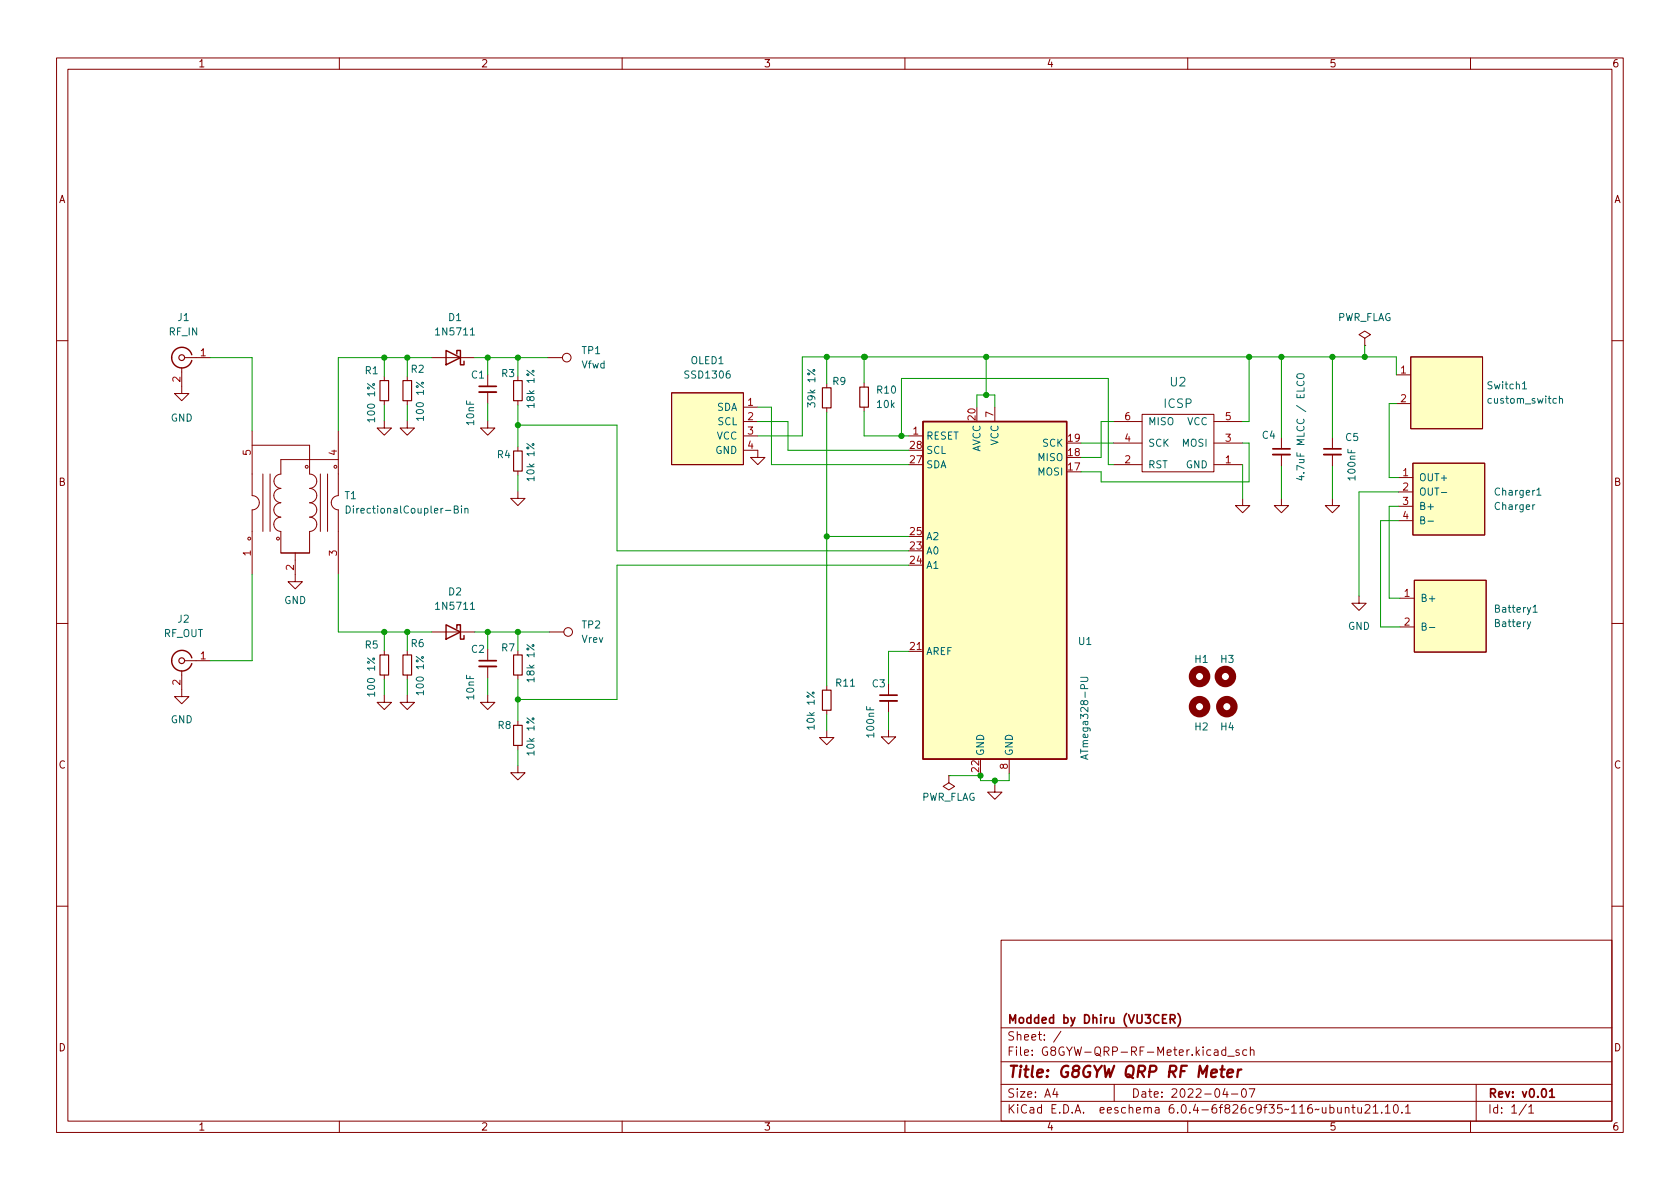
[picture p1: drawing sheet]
<svg xmlns="http://www.w3.org/2000/svg" width="297mm" height="210mm" viewBox="0 0 297 210" stroke-linecap="round" stroke-linejoin="round" font-family="sans-serif">
<g fill="none" stroke="#840000" stroke-width=".18">
<path d="M10 10.2h277v190.1h-277zM12 12.2h273v186.1h-273zM60 10.2v2M110 10.2v2M160 10.2v2M210 10.2v2M260 10.2v2M241.3 59.8l1-.6-1-.7-1 .7 1 .6v1.3M10 60.2h2M32.1 65v4.6h1.3l-1.3 1.3-1.2-1.3h1.2M32.6 63.2h4.6M44.6 76.2v11.4"/>
<path d="M44.6 78.7h10.1v5.1M59.8 76.2v11.4M67.9 74.4v1.3h1.3l-1.3 1.3-1.2-1.3h1.2M67.9 66.5v.8M67.9 70.9v.7M72 74.4v1.3h1.3l-1.3 1.3-1.3-1.3h1.3M72 66.5v.8M72 70.9v.7M76.3 63.2h7.6M86.2 74.4v1.3h1.3l-1.3 1.3-1.2-1.3h1.2M86.2 66.3v2M86.2 69.3v2.1"/>
<path d="M91.6 66.5v.8M91.6 70.9v.7M91.6 79v.8M96.9 63.2h2.5M118.7 69.5h12.7v12.7h-12.7zM131.4 79.6h2.6v1.3h1.3l-1.3 1.3-1.3-1.3h1.3M131.4 74.5h2.6M131.4 72h2.6M131.4 77.1h2.6M146.2 67.8v.8M146.2 72.1v.8M152.8 67.7v.7"/>
<path d="M152.8 72v.8M160.7 77.1h2.5M175.9 72v2.5M196.8 78.4h5.1M196.8 74.5h5.1M201.9 73.3h12.7v10.1h-12.7zM214.6 78.4h5.1M214.6 74.5h5.1M226.6 77.3v2.1M235.6 77.3v2.1M241.3 61.1h.1M246.9 66.3h2.5"/>
<path d="M246.9 71.4h2.5M249.4 63.1h12.7v12.7h-12.7zM285 60.2h2M44.6 87.6a1.26 1.26 0 0 1 1.2 1.3 1.26 1.26 0 0 1-1.2 1.3v11.4M46.5 83.8v10.2M47.8 83.8v10.2M49.7 88.9a1.27 1.27 0 0 0-1.3 1.3 1.27 1.27 0 0 0 1.3 1.3 1.26 1.26 0 0 0-1.3 1.2 1.26 1.26 0 0 0 1.3 1.3v3.8h5v-3.8a1.26 1.26 0 0 0 1.3-1.3 1.26 1.26 0 0 0-1.3-1.2 1.27 1.27 0 0 0 1.3-1.3 1.27 1.27 0 0 0-1.3-1.3M49.7 86.4a1.26 1.26 0 0 0-1.3 1.2 1.26 1.26 0 0 0 1.3 1.3M49.7 97.8h5M49.7 83.8a1.26 1.26 0 0 0-1.3 1.3 1.26 1.26 0 0 0 1.3 1.3M52.2 97.8v5.1h1.3l-1.3 1.2-1.3-1.2h1.3M54.7 83.8a1.27 1.27 0 0 1 1.3 1.3 1.27 1.27 0 0 1-1.3 1.3 1.26 1.26 0 0 1 1.3 1.2 1.26 1.26 0 0 1-1.3 1.3"/>
<path d="M56.6 83.8v10.2M57.9 83.8v10.2M59.8 87.6a1.26 1.26 0 0 0-1.2 1.3 1.26 1.26 0 0 0 1.2 1.3v11.4M59.8 81.3h-10.1v2.5M91.6 86.9v1.2h1.2l-1.2 1.3-1.3-1.3h1.3M91.6 83.3v.8M196.8 82.2h5.1M214.6 82.2h5.1M219.7 88.1v1.3h1.3l-1.3 1.3-1.3-1.3h1.3M226.6 88.1v1.3h1.2l-1.2 1.3-1.3-1.3h1.3M226.6 80.4v2M235.6 88.1v1.3h1.3l-1.3 1.3-1.3-1.3h1.3"/>
<path d="M235.6 80.4v2M247.3 84.4h2.5M247.3 87h2.5M247.3 89.5h2.5M247.3 92.1h2.5M249.8 81.9h12.7v12.7h-12.7zM10 110.2h2M32.1 118.6v4.6h1.3l-1.3 1.3-1.2-1.3h1.2M32.6 116.8h4.6M67.9 115.1v.7M67.9 119.4v.7M72 115.1v.7"/>
<path d="M72 119.4v.7M76.3 111.8h7.6M86.2 114.8v2M86.2 117.9v2M91.6 115.1v.7M91.6 119.4v.7M97.2 111.8h2.5M160.7 115.2h2.5M240.3 105.4v1.3h1.3l-1.3 1.2-1.3-1.2h1.3M247.5 105.8h2.6M247.5 110.9h2.6M250.1 102.6h12.7v12.7h-12.7z"/>
<path d="M285 110.2h2M67.9 122.9v1.3h1.3l-1.3 1.3-1.2-1.3h1.2M72 122.9v1.3h1.3l-1.3 1.3-1.3-1.3h1.3M86.2 122.9v1.3h1.3l-1.3 1.3-1.2-1.3h1.2M91.6 135.4v1.2h1.2l-1.2 1.3-1.3-1.3h1.3M91.6 127.5v.8M91.6 131.8v.8M146.2 129.2v1.2h1.2l-1.2 1.3-1.3-1.3h1.3M146.2 121.3v.7M146.2 125.6v.8M157.1 129v1.3h1.3l-1.3 1.3-1.3-1.3h1.3M157.1 120.9v2"/>
<path d="M157.1 123.9v2.1M167.8 137.2v1.2l1 .7-1 .6-1-.6 1-.7M167.8 137.2h.1M175.9 138.8v1.3h1.3l-1.3 1.2-1.3-1.2h1.3M178.4 134.2v2.6M10 160.2h2M177 166.3h108v32h-108zM285 160.2h2M60 198.3v2M110 198.3v2M160 198.3v2M177 194.8h108"/>
<path d="M177 191.8h108M177 187.8h108M177 181.8h108M186.5 192.5l-.4 1h1M186.9 193v1M187.6 182.4l-1.3 1.9M197 191.8v3M210 198.3v2M216.6 192.5l-.4 1h.9M216.7 185.7l-.4-.1-.3 .3v.4l.1 .3h.6M216.7 185.1v1.5M216.9 193v1"/>
<path d="M217.1 186.8h1.1M217.7 193.5h1.2M219.1 185.7l-.4-.1-.2 .2 .1 .3 .5 .1v.4h-.6M219.7 192.6l.2-.1a.81 .81 0 0 1 .5 .7 .81 .81 0 0 1-.3 .8h-.1a.81 .81 0 0 1-.6-.6 .81 .81 0 0 1 .3-.8zM220.4 185.7l-.4-.1-.3 .3v.4l.2 .3h.5M220.9 192.5h1l-.7 1.5M221.1 185.8l.2-.2 .3 .1 .1 .9M221.1 185.1v1.5M236.5 195.8l.1 1h.3l.2-.1M237.1 195.8v1M237.9 196l.2-.2 .3 .1 .1 .9M237.9 195.8v1"/>
<path d="M239 195.8h.6M239.2 195.3v1.3l.4 .2M240.1 195.8v1h.4l.2-.1M240.7 195.8v1M241.4 195.5l.5-.2 .2 .2 .1 .3-.9 1h.9M242.8 195.8l.4-.5v1.5M242.8 196.8h.8M244.3 196.7v.1M244.9 195.8l.5-.5v1.5M244.9 196.8h.9M246.6 195.4l.1-.1a.81 .81 0 0 1 .6 .7 .81 .81 0 0 1-.3 .8h-.1a.81 .81 0 0 1-.6-.6 .81 .81 0 0 1 .3-.8zM247.9 196.7v.1"/>
<path d="M248.5 195.8l.4-.5v1.5M248.5 196.8h.9M260 198.3v2M261 191.8v6.5M269.9 195.3l-1.3 1.9M270.3 195.8l.4-.5v1.5M270.3 196.8h.9"/>
<circle cx="100.2" cy="63.2" r=".76"/>
<circle cx="44.1" cy="95.2" r=".25"/>
<circle cx="49.1" cy="95.2" r=".25"/>
<circle cx="54.2" cy="82.5" r=".25"/>
<circle cx="59.3" cy="82.5" r=".25"/>
<circle cx="100.5" cy="111.8" r=".76"/>
</g>
<path d="M84.7 68.3h3.1M225 79.4h3.1M234.1 79.4h3M84.7 116.8h3.1M155.6 122.9h3M206.3 179.4h-.7v1.5h.7M208.3 179.2a1.72 1.72 0 0 1 0 2.3M206.9 180.2l.7-.1 .2-.2-.1-.3-.2-.2h-.6v1.5M207.3 180.2l.5 .7M274 193l.4-.5v1.5M274 194h.8" fill="none" stroke="#840000" stroke-width=".3"/>
<path d="M217 189.8l1-.2v-.4l-.2-.1-.6 .1-.2 1 .2 .3 .6-.1M218.9 189.1l-.1 1.4M219.5 189.1l-.4 .1-.2 .3" fill="none" stroke="#840000" stroke-width=".4"/>
<path d="M84.7 69.3h3.1M225 80.4h3.1M234.1 80.4h3M84.7 117.9h3.1M155.6 123.9h3" fill="none" stroke="#840000" stroke-width=".33"/>
<g fill="none" stroke="#006464" stroke-width=".18">
<path d="M83.2 59.2h.7M229.4 66.3a.81 .81 0 0 1 1.2 .1 .43 .43 0 0 1-.5 .5h-.4a.42 .42 0 0 1-.4-.2 .42 .42 0 0 1 .1-.4zM269.2 68.8h.7M275.7 70.6l.2-.1h.3l.1 .8M275.7 70v1.3M61.2 89.5a.64 .64 0 0 1 .7 .6 .64 .64 0 0 1-.7 .6zM80.3 90.1l.6-.1 .1-.2-.1-.2-.6-.1v1.2h.5l.2-.1 .1-.3-.4-.2M81.6 89.5v.1M81.6 89.9v.8M82.2 90l.2-.1 .3 .1v.7M82.2 89.9v.8M230.1 84.1v.8l-.9-.3"/>
<path d="M251.2 92l.5-.1 .2-.2-.1-.2-.6-.1v1.2h.5l.2-.1v-.3l-.3-.2M252.5 92.2h.9M254.8 87.1h1M271.7 87.6h.8M83.2 107.8h.7M191.1 119.8h1l.2 .2v.3l-.2 .2h-1M251.5 110.8l.5-.1 .1-.2v-.2l-.6-.1v1.2h.4l.2-.1 .1-.3-.3-.2M252.7 111h1M270.6 110l-.4 1.1-.2 .1M271.1 107.4l.3-.4v1.3M271.1 108.3h.7M192 133.6v.6"/>
<path d="M192.3 133.4l-1.2 .5 1.2 .4"/>
</g>
<g fill="#ffffc2" stroke="#ffffc2" stroke-width=".18">
<path d="M250.1 102.6h12.7v12.7h-12.7z"/>
<path d="M249.8 81.9h12.7v12.7h-12.7z"/>
<path d="M249.4 63.1h12.7v12.7h-12.7z"/>
<path d="M118.7 69.5h12.7v12.7h-12.7z"/>
<path d="M163.2 74.5h25.4v59.7h-25.4z"/>
</g>
<g fill="none" stroke="#840000" stroke-width="1.3">
<circle cx="212.1" cy="119.6" r="1.27"/>
<circle cx="216.7" cy="119.6" r="1.27"/>
<circle cx="212.1" cy="125" r="1.27"/>
<circle cx="216.9" cy="125" r="1.27"/>
</g>
<g fill="none" stroke="#840000" stroke-width=".2">
<path d="M67.2 67.3h1.5v3.6h-1.5zM71.2 67.3h1.6v3.6h-1.6zM90.8 67.3h1.5v3.6h-1.5zM90.8 79.8h1.5v3.5h-1.5zM145.4 68.6h1.5v3.5h-1.5zM152 68.4h1.5v3.6h-1.5zM67.2 115.8h1.5v3.6h-1.5zM71.2 115.8h1.6v3.6h-1.6zM90.8 115.8h1.5v3.6h-1.5zM90.8 128.3h1.5v3.5h-1.5zM145.4 122h1.5v3.6h-1.5z"/>
<circle cx="32.1" cy="63.2" r=".51"/>
<circle cx="32.1" cy="116.8" r=".51"/>
</g>
<path d="M33.9 62.7a1.81 1.81 0 0 0-2.8-.9 1.81 1.81 0 0 0 0 2.9 1.81 1.81 0 0 0 2.8-1M78.9 62l2.5 1.2-2.5 1.3zM80.8 62.6v-.6h.6v2.5h.6v-.6M163.2 74.5h25.4v59.7h-25.4zM33.9 116.3a1.81 1.81 0 0 0-2.8-.9 1.81 1.81 0 0 0 0 2.9 1.81 1.81 0 0 0 2.8-1M78.9 110.5l2.5 1.3-2.5 1.2zM80.8 111.1v-.6h.6v2.5h.6v-.6" fill="none" stroke="#840000" stroke-width=".25"/>
<g fill="none" stroke="#009600" stroke-width=".18">
<path d="M37.2 63.2h7.4v13M67.9 63.2v3.3M67.9 71.6v2.8M72 63.2v3.3M72 71.6v2.8M76.3 63.2h-16.5v13M83.9 63.2h13M86.2 63.2v3.1M86.2 71.4v3M91.6 63.2v3.3M91.6 71.6v7.4M91.6 75.2h17.5v22.2h51.6"/>
<path d="M134 74.5h5.3v5.1h21.4M134 72h2.4v10.2h24.3M146.2 63.1v4.7M146.2 72.9v48.4M152.8 67.7v-4.6h-10.9v14h-7.9M152.8 72.8v4.3h7.9M152.9 63.1h94v3.2M159.4 77.1v-10.2h36.6v15.3h.8M172.7 72v-2.2h3.2v2.2M174.4 63.1v6.7M191.1 78.4h5.7M196.8 74.5h-2.1v6.4h-3.6"/>
<path d="M219.7 78.4h1.2v6.8h-26.2v-1.8h-3.6M220.9 63.1v11.4h-1.2M226.6 63.1v14.2M235.6 63.1v14.2M241.3 61.1v2M246.9 71.4h-1.3v13h1.7M91.6 84.1v2.8M146.2 94.9h14.5M160.7 99.9h-51.6v23.8h-17.5M219.7 82.2v5.9M226.6 82.4v5.7M235.6 82.4v5.7"/>
<path d="M247.3 92.1h-3.2v18.8h3.4M247.3 87h-7v18.4M247.3 89.5h-1.7v16.3h1.9M44.6 101.6v15.2h-7.4M59.8 101.6v10.2h16.5M67.9 111.8v3.3M72 111.8v3.3M83.9 111.8h13.3M86.2 111.8v3M86.2 119.9v3M91.6 111.8v3.3M160.7 115.2h-3.6v5.7"/>
<path d="M67.9 120.1v2.8M72 120.1v2.8M91.6 120.1v7.4M91.6 132.6v2.8M146.2 126.4v2.8M157.1 126v3M167.8 137.2h5.6M173.4 136.8v1.2h5v-1.2M175.9 138v.8"/>
</g>
<g fill="#009600" stroke="#009600" stroke-width=".18">
<circle cx="91.6" cy="111.8" r=".46"/>
<circle cx="86.2" cy="111.8" r=".46"/>
<circle cx="67.9" cy="111.8" r=".46"/>
<circle cx="91.6" cy="63.2" r=".46"/>
<circle cx="86.2" cy="63.2" r=".46"/>
<circle cx="91.6" cy="75.2" r=".46"/>
<circle cx="220.9" cy="63.1" r=".46"/>
<circle cx="146.2" cy="94.9" r=".46"/>
<circle cx="146.2" cy="63.1" r=".46"/>
<circle cx="72" cy="111.8" r=".46"/>
<circle cx="72" cy="63.2" r=".46"/>
<circle cx="67.9" cy="63.2" r=".46"/>
<circle cx="91.6" cy="123.7" r=".46"/>
<circle cx="226.6" cy="63.1" r=".46"/>
<circle cx="241.3" cy="63.1" r=".46"/>
<circle cx="235.6" cy="63.1" r=".46"/>
<circle cx="152.8" cy="63.1" r=".46"/>
<circle cx="174.4" cy="69.8" r=".46"/>
<circle cx="174.4" cy="63.1" r=".46"/>
<circle cx="152.9" cy="63.1" r=".46"/>
<circle cx="159.4" cy="77.1" r=".46"/>
<circle cx="175.9" cy="138" r=".46"/>
<circle cx="173.4" cy="137.2" r=".46"/>
</g>
<text font-size="2.8" fill="#840000" x="178" y="190.6">Title: G8GYW QRP RF Meter</text>
<g font-size="2.1" fill="#006464">
<text x="206.9" y="68.3">U2</text>
<text x="205.8" y="72.1">ICSP</text>
</g>
<g font-size="2.1" fill="#840000">
<text x="178" y="184">Sheet: /</text>
<text x="178" y="181">Modded by Dhiru (VU3CER)</text>
<text x="178" y="186.7">File: G8GYW-QRP-RF-Meter.kicad_sch</text>
<text x="178" y="196.9">KiCad E.D.A. eeschema 6.0.4-6f826c9f35~116~ubuntu21.10.1</text>
<text x="178" y="194.1">Size: A4</text>
<text x="200" y="194.1">Date: 2022-04-07</text>
<text x="263" y="194.1">Rev: v0.01</text>
<text x="263" y="196.9">Id: 1/1</text>
</g>
<g font-size="1.8" fill="#840000">
<text x="35" y="11.9">1</text>
<text x="85" y="11.9">2</text>
<text x="135" y="11.9">3</text>
<text x="185" y="11.9">4</text>
<text x="235" y="11.9">5</text>
<text x="285" y="11.9">6</text>
<text x="10.3" y="35.9">A</text>
<text x="285.3" y="35.9">A</text>
<text x="10.3" y="85.9">B</text>
<text x="285.3" y="85.9">B</text>
<text x="10.3" y="135.9">C</text>
<text x="285.3" y="135.9">C</text>
<text x="10.3" y="185.9">D</text>
<text x="285.3" y="185.9">D</text>
<text x="35" y="199.9">1</text>
<text x="85" y="199.9">2</text>
<text x="135" y="199.9">3</text>
<text x="185" y="199.9">4</text>
<text x="235" y="199.9">5</text>
<text x="285" y="199.9">6</text>
</g>
<g font-size="1.8" fill="#006464">
<text x="29.9" y="59.3">RF_IN</text>
<text x="31.5" y="56.8">J1</text>
<text x="77.4" y="59.3">1N5711</text>
<text x="79.3" y="56.8">D1</text>
<text x="236.3" y="56.8">PWR_FLAG</text>
<text x="72.7" y="65.9">R2</text>
<text x="102.9" y="65.1">Vfwd</text>
<text x="102.9" y="62.6">TP1</text>
<text x="122.1" y="64.4">OLED1</text>
<text x="64.6" y="66.2">R1</text>
<text x="83.4" y="66.9">C1</text>
<text x="88.7" y="66.7">R3</text>
<text x="94.5" y="71.8" transform="rotate(-90 94.5 71.8)">18k 1%</text>
<text x="121.3" y="66.9">SSD1306</text>
<text x="144.1" y="71.6" transform="rotate(-90 144.1 71.6)">39k 1%</text>
<text x="147.3" y="68.1">R9</text>
<text x="155.1" y="69.6">R10</text>
<text x="263.2" y="68.8">Switch1</text>
<text x="263.3" y="71.4">custom_switch</text>
<text x="30.2" y="74.5">GND</text>
<text x="66.3" y="74.2" transform="rotate(-90 66.3 74.2)">100 1%</text>
<text x="74.9" y="74" transform="rotate(-90 74.9 74)">100 1%</text>
<text x="83.8" y="75.1" transform="rotate(-90 83.8 75.1)">10nF</text>
<text x="126.7" y="72.6">SDA</text>
<text x="126.7" y="77.7">VCC</text>
<text x="126.9" y="75.2">SCL</text>
<text x="155.1" y="72.1">10k</text>
<text x="163.7" y="77.7">RESET</text>
<text x="202.9" y="75.2">MISO</text>
<text x="209.9" y="75.2">VCC</text>
<text x="223.2" y="77.6">C4</text>
<text x="237.9" y="78">C5</text>
<text x="87.9" y="81">R4</text>
<text x="126.5" y="80.3">GND</text>
<text x="163.7" y="82.8">SDA</text>
<text x="163.7" y="80.3">SCL</text>
<text x="173.4" y="80.1" transform="rotate(-90 173.4 80.1)">AVCC</text>
<text x="176.5" y="78.8" transform="rotate(-90 176.5 78.8)">VCC</text>
<text x="183.6" y="81.5">MISO</text>
<text x="184.4" y="79">SCK</text>
<text x="202.9" y="82.8">RST</text>
<text x="202.9" y="79">SCK</text>
<text x="209.1" y="79">MOSI</text>
<text x="209.7" y="82.8">GND</text>
<text x="230.6" y="83.8" transform="rotate(-90 230.6 83.8)">4.7uF MLCC / ELCO</text>
<text x="61" y="88.3">T1</text>
<text x="94.5" y="84.7" transform="rotate(-90 94.5 84.7)">10k 1%</text>
<text x="183.6" y="84.1">MOSI</text>
<text x="239.6" y="84.8" transform="rotate(-90 239.6 84.8)">100nF</text>
<text x="250.8" y="85.1">OUT+</text>
<text x="250.8" y="87.6">OUT-</text>
<text x="264.5" y="87.6">Charger1</text>
<text x="62.3" y="90.8">DirectionalCoupler-Bin</text>
<text x="163.7" y="95.5">A2</text>
<text x="250.8" y="90.2">B+</text>
<text x="264.4" y="90.2">Charger</text>
<text x="163.7" y="98">A0</text>
<text x="163.7" y="100.6">A1</text>
<text x="50.2" y="106.8">GND</text>
<text x="77.4" y="107.8">1N5711</text>
<text x="79.3" y="105.3">D2</text>
<text x="251.1" y="106.4">B+</text>
<text x="28.9" y="112.6">RF_OUT</text>
<text x="31.5" y="110.1">J2</text>
<text x="102.9" y="113.7">Vrev</text>
<text x="102.9" y="111.1">TP2</text>
<text x="238.3" y="111.4">GND</text>
<text x="264.4" y="110.9">Battery</text>
<text x="264.5" y="108.3">Battery1</text>
<text x="64.6" y="114.7">R5</text>
<text x="72.7" y="114.4">R6</text>
<text x="83.4" y="115.4">C2</text>
<text x="88.7" y="115.2">R7</text>
<text x="163.7" y="115.8">AREF</text>
<text x="190.7" y="114">U1</text>
<text x="211.3" y="117.2">H1</text>
<text x="215.9" y="117.2">H3</text>
<text x="66.3" y="122.7" transform="rotate(-90 66.3 122.7)">100 1%</text>
<text x="74.9" y="122.5" transform="rotate(-90 74.9 122.5)">100 1%</text>
<text x="83.8" y="123.6" transform="rotate(-90 83.8 123.6)">10nF</text>
<text x="94.5" y="120.3" transform="rotate(-90 94.5 120.3)">18k 1%</text>
<text x="147.9" y="121.4">R11</text>
<text x="154.2" y="121.5">C3</text>
<text x="30.2" y="127.9">GND</text>
<text x="88.1" y="128.9">R8</text>
<text x="144" y="128.7" transform="rotate(-90 144 128.7)">10k 1%</text>
<text x="154.6" y="130.2" transform="rotate(-90 154.6 130.2)">100nF</text>
<text x="211.3" y="129.2">H2</text>
<text x="215.9" y="129.2">H4</text>
<text x="94.5" y="133.2" transform="rotate(-90 94.5 133.2)">10k 1%</text>
<text x="174" y="133.7" transform="rotate(-90 174 133.7)">GND</text>
<text x="179.1" y="133.7" transform="rotate(-90 179.1 133.7)">GND</text>
<text x="192.4" y="133.4" transform="rotate(-90 192.4 133.4)">ATmega328-PU</text>
<text x="162.8" y="141.6">PWR_FLAG</text>
</g>
<g font-size="1.8" fill="#a90000">
<text x="35.4" y="63">1</text>
<text x="31.9" y="67.5" transform="rotate(-90 31.9 67.5)">2</text>
<text x="132.2" y="71.7">1</text>
<text x="247.7" y="66">1</text>
<text x="247.7" y="71.1">2</text>
<text x="132.2" y="74.3">2</text>
<text x="132.2" y="76.8">3</text>
<text x="161.4" y="76.8">1</text>
<text x="172.5" y="74.3" transform="rotate(-90 172.5 74.3)">20</text>
<text x="175.6" y="73.8" transform="rotate(-90 175.6 73.8)">7</text>
<text x="198.9" y="74.3">6</text>
<text x="216.7" y="74.3">5</text>
<text x="44.3" y="80.5" transform="rotate(-90 44.3 80.5)">5</text>
<text x="59.6" y="80.5" transform="rotate(-90 59.6 80.5)">4</text>
<text x="132.2" y="79.4">4</text>
<text x="160.9" y="81.9">27</text>
<text x="160.9" y="79.4">28</text>
<text x="188.9" y="83.2">17</text>
<text x="188.9" y="80.6">18</text>
<text x="188.9" y="78.1">19</text>
<text x="198.9" y="81.9">2</text>
<text x="198.9" y="78.1">4</text>
<text x="216.7" y="81.9">1</text>
<text x="216.7" y="78.1">3</text>
<text x="248" y="84.2">1</text>
<text x="248" y="86.7">2</text>
<text x="248" y="89.3">3</text>
<text x="160.9" y="94.6">25</text>
<text x="248" y="91.8">4</text>
<text x="44.3" y="98.3" transform="rotate(-90 44.3 98.3)">1</text>
<text x="51.9" y="100.8" transform="rotate(-90 51.9 100.8)">2</text>
<text x="59.6" y="98.3" transform="rotate(-90 59.6 98.3)">3</text>
<text x="160.9" y="97.1">23</text>
<text x="160.9" y="99.7">24</text>
<text x="248.3" y="105.5">1</text>
<text x="248.3" y="110.6">2</text>
<text x="35.4" y="116.6">1</text>
<text x="160.9" y="114.9">21</text>
<text x="31.9" y="121.1" transform="rotate(-90 31.9 121.1)">2</text>
<text x="173.1" y="136.5" transform="rotate(-90 173.1 136.5)">22</text>
<text x="178.2" y="136" transform="rotate(-90 178.2 136)">8</text>
</g>
</svg>
